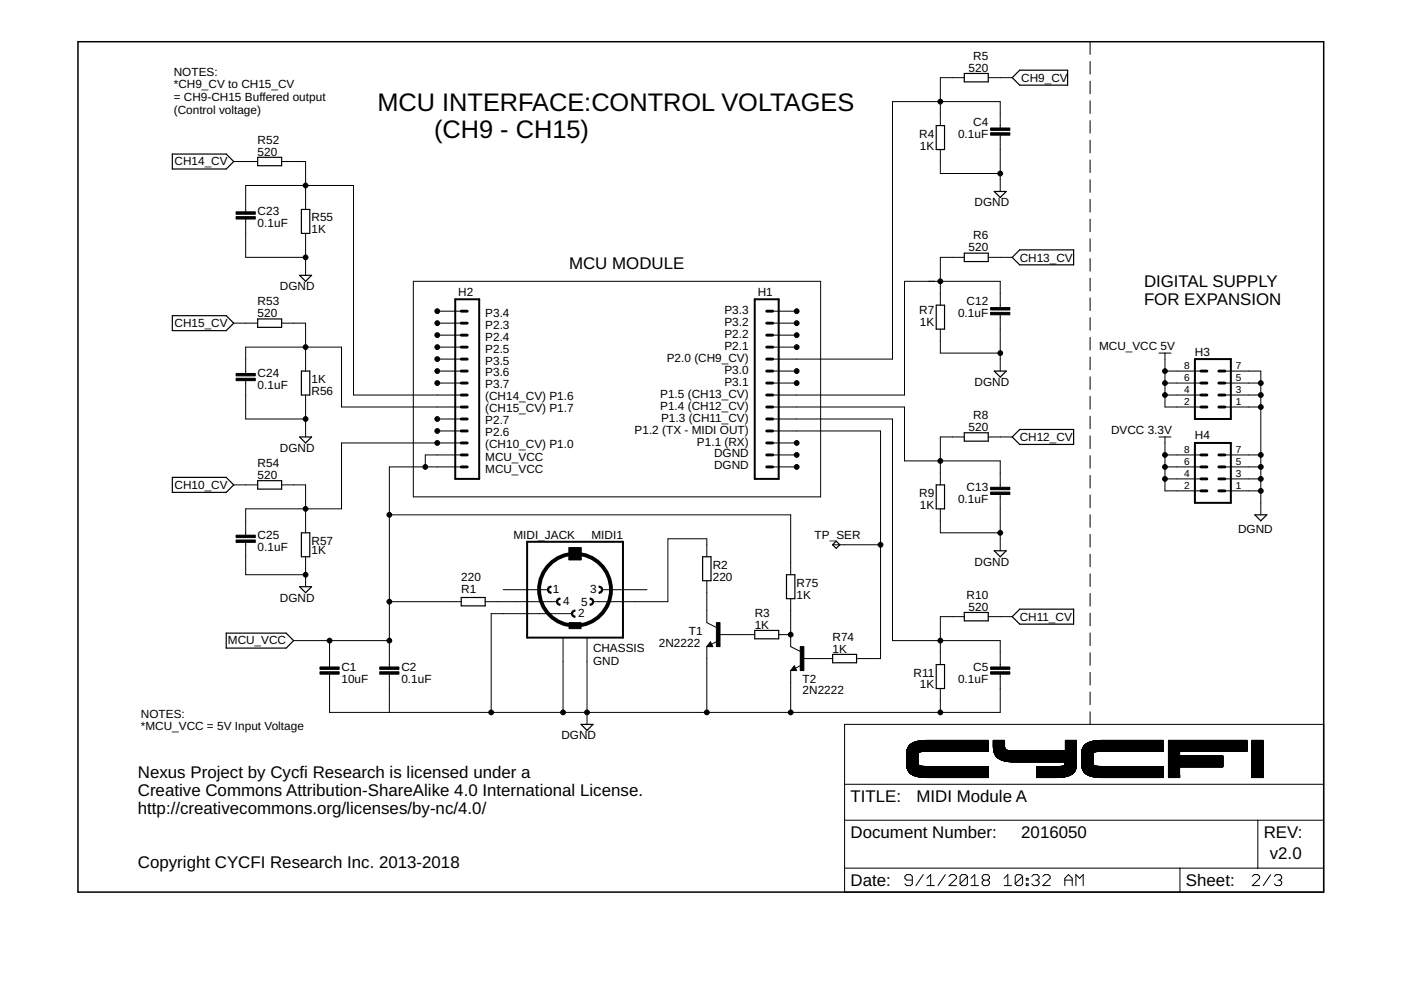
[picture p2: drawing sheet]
<svg xmlns="http://www.w3.org/2000/svg" width="297mm" height="210mm" viewBox="0 0 297 210" stroke-linecap="round" stroke-linejoin="round" font-family="sans-serif">
<g fill="none" stroke="#000" stroke-width=".25">
<path d="M204.4 15.6h5.1v1.8h-5.1zM214.6 16.5l1.6-1.6h10.2v3.2h-10.2zM36.5 32.7h11.5l1.6 1.5-1.6 1.6h-11.5zM54.6 33.4h5.1v1.7h-5.1zM198.5 26.6h1.8v5.1h-1.8zM63.5 58.4h2.6l-1.3 1.2zM63.9 44.4h1.8v5.1h-1.8zM204.4 53.7h5.1v1.8h-5.1zM210.8 40.6h2.5l-1.2 1.3zM214.6 54.6l1.6-1.6h11.4v3.2h-11.4zM36.5 66.9h11.5l1.6 1.6-1.6 1.6h-11.5zM54.6 67.6h5.1v1.8h-5.1z"/>
<path d="M63.9 78.7h1.8v5.1h-1.8zM198.5 64.7h1.8v5.1h-1.8zM210.8 78.7h2.5l-1.2 1.2zM63.5 92.6h2.6l-1.3 1.3zM204.4 91.8h5.1v1.7h-5.1zM214.6 92.6l1.6-1.5h11.4v3.1h-11.4zM36.5 101.2h11.5l1.6 1.6-1.6 1.6h-11.5zM54.6 101.9h5.1v1.8h-5.1zM63.9 113h1.8v5h-1.8zM149 118h1.7v5.1h-1.7zM176.5 115.5l.8-.8 .8 .8-.8 .8zM198.5 102.8h1.8v5.1h-1.8z"/>
<path d="M210.8 116.8h2.5l-1.2 1.2zM266 109.2h2.6l-1.3 1.2zM48 134.2h12.7l1.6 1.6-1.6 1.6h-12.7zM63.5 124.4h2.6l-1.3 1.3zM97.8 126.7h5.1v1.8h-5.1zM150.6 136.6l-.1 .2h.4l-.3-.5-.5 .7h.8M160 133.7h5.1v1.7h-5.1zM166.8 121.9h1.7v5h-1.7zM176.5 138.7h5.1v1.8h-5.1zM204.4 129.9h5.1v1.7h-5.1zM214.6 130.7l1.6-1.5h11.4v3.1h-11.4zM123.2 153.6h2.5l-1.2 1.3z"/>
<path d="M168.4 141.7l-.1 .2h.4l-.3-.5-.5 .6h.8M198.5 140.9h1.8v5.1h-1.8z"/>
</g>
<g fill="none" stroke="#000" stroke-width=".21">
<path d="M204.4 16.5h-5v10.1M209.5 16.5h5.1M231.1 8.8v2.7M231.1 13v2.7M231.1 17.2v2.7M49.6 34.2h5M59.7 34.2h5.1v10.2M199.4 31.7v5.1h12.7M212.1 27.1v-5.6h-22.9v54.6h-25.4M212.1 28.7v11.9M231.1 21.4v2.7M231.1 25.6v2.6"/>
<path d="M231.1 29.7v2.7M231.1 33.9v2.7M231.1 38.1v2.7M52.1 44.9v-5.6h22.9v44.5h22.8M52.1 46.4v8.2h12.7M64.8 49.5v8.9M87.6 59.6h86.4v45.7h-86.4zM204.4 54.6h-5v10.1M209.5 54.6h5.1M231.1 42.3v2.7M231.1 46.5v2.6M231.1 50.6v2.7"/>
<path d="M231.1 54.8v2.7M231.1 59v2.7M49.6 68.5h5M52.1 79.2v-5.6h20.3v12.7h25.4M59.7 68.5h5.1v10.2M92.7 78.7h5.1M92.7 76.1h5.1M92.7 73.6h5.1M92.7 71.1h5.1M92.7 68.5h5.1M92.7 66h5.1M163.8 78.7h5.1"/>
<path d="M163.8 73.6h5.1M163.8 71.1h5.1M163.8 68.5h5.1M163.8 66h5.1M199.4 69.8v5.1h12.7M212.1 65.2v-5.6h-20.3v24.2h-28M212.1 66.7v12M231.1 63.2v2.6M231.1 67.4v2.6M231.1 71.5v2.7M231.1 75.7v2.7M231.1 79.9v2.7"/>
<path d="M245.7 74.9h2.6M247 74.9v11.4h7.6M247 78.7h7.6M259.7 78.7h7.6v30.5M52.1 80.7v8.1h12.7M64.8 83.8v8.8M92.7 91.4h5.1M92.7 88.8h5.1M92.7 81.2h5.1M97.8 99h-15.3v42.4M97.8 96.5h-7.6v2.5M97.8 93.9h-25.4v14h-20.3v5.6"/>
<path d="M163.8 99h5.1M163.8 96.5h5.1M163.8 93.9h5.1M163.8 91.4h22.9v48.2h-5.1M163.8 88.8h25.4v47h22.9v5.6M163.8 86.3h28v11.4h20.3v5.6M163.8 81.2h5.1M204.4 92.6h-5v10.2M209.5 92.6h5.1M231.1 84.1v2.6M231.1 88.2v2.7M231.1 92.4v2.7"/>
<path d="M231.1 96.6v2.7M245.7 92.6h2.6M247 92.6v11.5h7.6M247 99h7.6M247 96.5h7.6M247 83.8h7.6M247 81.2h7.6M259.7 99h7.6M259.7 96.5h7.6M259.7 86.3h7.6M259.7 83.8h7.6M259.7 81.2h7.6"/>
<path d="M49.6 102.8h5M52.1 115v6.9h12.7M59.7 102.8h5.1v10.2M64.8 118v6.4M82.5 109.2h85.1v12.7M120.6 116.1h2.6v2.6h-2.6zM149.9 118v-3.8h-8.3v13.4h-15.9M176.5 115.5h10.2M199.4 107.9v5.1h12.7M212.1 104.8v12M231.1 100.8v2.7M231.1 104.9v2.7"/>
<path d="M231.1 109.1v2.7M231.1 113.3v2.7M231.1 117.5v2.7M247 101.5h7.6M259.7 104.1h7.6M259.7 101.5h7.6M62.3 135.8h20.2M69.9 135.8v5.6M82.5 127.6h15.3M102.9 127.6h15.2M106.7 125h9.5M119.4 135.2v15.8"/>
<path d="M121.3 130.1h-17.2v20.9M124.5 135.2v18.4M127.6 125h9.6M149.9 123.1v8.9l2 1M149.9 137.1v13.9M150.6 136.1l.5 1h-1.2zM152.1 136l-1.2 .6M152.4 134.6h7.6M165.1 134.6h2.5M167.6 126.9v10.2l2.1 1M170.2 139.6h6.3M204.4 130.7h-5v10.2"/>
<path d="M209.5 130.7h5.1M231.1 121.7v2.7M231.1 125.8v2.7M231.1 130v2.7M231.1 134.2v2.7M231.1 138.4v2.7M69.9 142.9v8.1h142.2v-8.1M82.5 142.9v8.1M167.6 142.2v8.8M168.4 141.2l.5 1h-1.3zM169.9 141.1l-1.3 .6M179.1 153.6h101.5v35.5h-101.5z"/>
<path d="M192.2 160h2.4M192.2 159.9h2.4M192.2 159.8h2.5M192.3 159.3h17.2M192.3 159.2h17.2M192.3 159.1h17.2M192.3 159h17.2M192.3 158.9h17.2M192.4 158.9h17.1M192.4 158.8h17.1M192.4 158.7h17.1M192.4 158.6h17.1"/>
<path d="M192.5 158.6h17M192.5 158.5h17M192.6 158.4h16.9M192.6 158.3h16.9M192.7 158.2h16.8M192.7 158.1h16.8M192.8 158.1h16.7M192.8 158h16.7M192.9 158h16.6M193 157.9h16.5M193.1 157.8h16.4M193.2 157.7h16.3"/>
<path d="M193.3 157.6h16.2M193.4 157.6h16.1M193.5 157.5h16M193.7 157.4h15.8M193.8 157.4h15.7M194 157.3h15.5M194.1 157.3h15.4M194.3 157.2h15.2M194.4 157.2h15.1M194.7 159.9h-2.5M194.7 159.7l-2.5 .1M194.7 159.7h-2.5"/>
<path d="M194.7 159.6l-2.5 .1M194.7 157.1h14.8M194.8 159.6h-2.6M194.8 159.5l-2.6 .1M194.9 159.5h-2.7M195 157.1h14.5M195.1 159.4h-2.8M195.4 159.4h-3.1M195.6 157h13.9M196.4 157h13.1M199.4 146v5M209.5 159.3h-17.2"/>
<path d="M210.6 158.4h2.4M210.6 158.3h2.4M210.6 158.2h2.4M210.6 158.1h2.4M210.6 158h2.4M210.6 157.9h2.4M210.6 157.8h2.4M210.6 157.7h2.4M210.6 157.6h2.4M210.6 157.5h2.4M210.6 157.4h2.4M210.6 157.3h2.4"/>
<path d="M210.6 157.2h2.4M210.6 157.1h2.4M210.6 157h2.4M210.6 158.8h2.6M210.6 158.7l2.5 .1M210.6 158.7h2.5M210.6 158.6l2.5 .1M210.6 158.6h2.4M210.6 158.5l2.4 .1M210.6 158.5h2.4M210.7 159h2.7M210.7 158.9l2.7 .1"/>
<path d="M210.7 158.9h2.6M210.7 158.8l2.5 .1M210.7 159.1h3.2M210.7 159l3 .1M210.7 159.2h17.5M210.7 159.3h17.5M210.7 159.4h17.5M210.8 159.5h17.4M210.8 159.4h17.4M210.8 159.6h17.4M210.8 159.7h17.4M210.9 159.8h17.3"/>
<path d="M210.9 159.7h17.3M210.9 159.9h17.3M210.9 160h17.3M211 160h17.2M225.9 159.1h2.3M225.9 159h2.3M225.9 158.9h2.3M225.9 158.8h2.3M225.9 158.7h2.3M225.9 158.6h2.3M225.9 158.5h2.3M225.9 158.4h2.3"/>
<path d="M225.9 158.3h2.3M225.9 158.2h2.3M225.9 158.1h2.3M225.9 158h2.3M225.9 157.9h2.3M225.9 157.8h2.3M225.9 157.7h2.3M225.9 157.6h2.3M225.9 157.5h2.3M225.9 157.4h2.3M225.9 157.3h2.3M225.9 157.2h2.3"/>
<path d="M225.9 157.1h2.3M225.9 157h2.3M229.3 160h2.4M229.3 160h2.5M229.3 159.9h2.5M229.3 159.8h2.5M229.3 159.7h2.5M229.4 159.3h17.2M229.4 159.2h17.2M229.4 159.1h17.2M229.4 159h17.2M229.4 158.9h17.2"/>
<path d="M229.5 158.9h17.1M229.5 158.8h17.1M229.5 158.7h17.1M229.6 158.6h17M229.6 158.5h17M229.7 158.4h16.9M229.7 158.3h16.9M229.8 158.2h16.8M229.8 158.1h16.8M229.9 158.1h16.7M230 158h16.6M230 157.9h16.6"/>
<path d="M230.1 157.9h16.5M230.2 157.8h16.4M230.3 157.8h16.3M230.3 157.7h16.3M230.4 157.6h16.2M230.5 157.6h16.1M230.6 157.5h16M230.7 157.5h15.9M230.8 157.4h15.8M230.9 157.4h15.7M231.1 157.3h15.5M231.1 142.6v2.6"/>
<path d="M231.1 146.7v2.7M231.1 150.9v2.7M231.2 157.3h15.4M231.4 157.2h15.2M231.6 157.2h15M231.8 159.9h-2.5M231.8 159.7h-2.5M231.9 159.6l-2.6 .1M231.9 157.1h14.7M231.9 159.6h-2.6M231.9 159.5l-2.5 .1M232.1 159.5h-2.7"/>
<path d="M232.1 157.1h14.5M232.2 159.4h-2.8M232.5 159.4h-3.1M232.7 157h13.9M233.6 157h13M246.6 159.3h-17.2M247.7 160h2.4M247.7 159.9h2.4M247.7 159.8h2.4M247.7 159.7h2.4M247.7 159.6h2.4M247.7 159.5h2.4"/>
<path d="M247.7 159.4h2.4M247.7 159.3h16.7M247.7 159.2h16.7M247.7 159.1h16.7M247.7 159h16.7M247.7 158.9h16.7M247.7 158.8h16.7M247.7 158.7h16.7M247.7 158.6h16.7M247.7 158.5h16.7M247.7 158.4h16.7M247.7 158.3h16.7"/>
<path d="M247.7 158.2h16.7M247.7 158.1h16.7M247.7 158h16.7M247.7 157.9h16.7M247.7 157.8h16.7M247.7 157.7h16.7M247.7 157.6h16.7M247.7 157.5h16.7M247.7 157.4h16.7M247.7 157.3h16.7M247.7 157.2h16.7M247.7 157.1h16.7"/>
<path d="M247.7 157h16.7M264.4 159.3h-16.7M265.4 160h2.4M265.4 159.9h2.4M265.4 159.8h2.4M265.4 159.7h2.4M265.4 159.6h2.4M265.4 159.5h2.4M265.4 159.4h2.4M265.4 159.3h2.4M265.4 159.2h2.4M265.4 159.1h2.4"/>
<path d="M265.4 159h2.4M265.4 158.9h2.4M265.4 158.8h2.4M265.4 158.7h2.4M265.4 158.6h2.4M265.4 158.5h2.4M265.4 158.4h2.4M265.4 158.3h2.4M265.4 158.2h2.4M265.4 158.1h2.4M265.4 158h2.4M265.4 157.9h2.4"/>
<path d="M265.4 157.8h2.4M265.4 157.7h2.4M265.4 157.6h2.4M265.4 157.5h2.4M265.4 157.4h2.4M265.4 157.3h2.4M265.4 157.2h2.4M265.4 157.1h2.4M265.4 157h2.4M179.1 173.9h101.5M179.1 166.3h101.5M192.2 162.3l2.8 .1"/>
<path d="M192.2 162.3h2.7M192.2 162.2l2.6 .1M192.2 162.2h2.6M192.2 162.1l2.5 .1M192.2 162.1h2.5M192.2 162h2.5M192.2 161.9h2.4M192.2 161.8h2.4M192.2 161.7h2.4M192.2 161.6h2.4M192.2 161.5h2.4M192.2 161.4h2.4"/>
<path d="M192.2 161.3h2.4M192.2 161.2h2.4M192.2 161.1h2.4M192.2 161h2.4M192.2 160.9h2.4M192.2 160.8h2.4M192.2 160.7h2.4M192.2 160.6h2.4M192.2 160.5h2.4M192.2 160.4h2.4M192.2 160.3h2.4M192.2 160.2h2.4"/>
<path d="M192.2 160.1h2.4M192.3 162.5h17.2M192.3 162.5h3.5M192.3 162.4h3.1M192.3 162.7h17.2M192.3 162.6h17.2M192.3 162.8h17.2M192.3 162.9h17.2M192.4 163h17.1M192.4 163.1h17.1M192.4 163.2h17.1M192.5 163.2h17"/>
<path d="M192.5 163.3h17M192.6 163.4h16.9M192.6 163.5h16.9M192.6 163.6h16.9M192.7 163.6h16.8M192.7 163.7h16.8M192.8 163.7h16.7M192.8 163.8h16.7M192.9 163.9h16.6M193 163.9h16.5M193 164h16.5M193.1 164h16.4"/>
<path d="M193.1 164.1h16.4M193.2 164.1h16.3M193.3 164.2h16.2M193.4 164.3h16.1M193.5 164.3h16M193.6 164.4h15.9M193.7 164.4h15.8M193.8 164.5h15.7M194 164.5h15.5M194.1 164.6h15.4M194.3 164.6h15.2M194.5 164.7h15"/>
<path d="M194.6 160.3h-2.4M194.6 160.1h-2.4M194.7 164.7h14.8M195.1 164.8h14.4M195.6 164.8h13.9M211 160.1h17.2M211.1 160.2h17.1M211.2 160.3h17M211.2 160.4h17M211.3 160.4h16.9M211.3 160.5h16.9M211.4 160.5h16.8"/>
<path d="M211.4 160.6h16.8M211.5 160.6h16.7M211.6 160.7h16.6M211.7 160.8h16.5M211.8 160.8h16.4M211.9 160.9h16.3M211.9 161h16.3M212.1 161h16.1M212.1 161.1h16.1M212.3 161.1h15.9M212.4 161.2h15.8M212.6 161.2h15.6"/>
<path d="M212.7 161.3h15.5M212.9 161.3h15.3M213.1 161.4h15.1M213.4 161.4h14.8M213.7 161.5h14.5M214.4 161.5h13.8M219.8 163.5h8.1M219.8 163.4h8.1M219.8 163.2h8.2M219.8 163h8.3M219.8 162.9h8.3M219.8 162.8h8.3"/>
<path d="M219.8 162.7h8.4M219.8 162.6h8.4M224.9 164.8l-5.1 .1M225 162.5h3.2M225.3 162.4h2.9M225.4 164.8h-5.6M225.6 162.4h2.6M225.6 162.3h2.6M225.7 162.3h2.5M225.7 162.2h2.5M225.8 164.7l-6 .1M225.8 162.1h2.4"/>
<path d="M225.8 162h2.4M225.8 161.9h2.4M225.8 161.8h2.4M225.8 161.7h2.4M225.8 161.6h2.4M225.9 164.7h-6.1M226.2 164.6l-6.4 .1M226.4 164.6h-6.6M226.5 164.5h-6.7M226.7 164.5h-6.9M226.8 164.4h-7M226.9 164.4h-7.1"/>
<path d="M227 164.3h-7.2M227.1 164.3h-7.3M227.2 164.2h-7.4M227.2 164.1l-7.4 .1M227.4 164.1h-7.6M227.4 164l-7.6 .1M227.5 164h-7.7M227.5 163.9l-7.7 .1M227.6 163.9h-7.8M227.6 163.8l-7.8 .1M227.7 163.8h-7.9M227.7 163.7h-7.9"/>
<path d="M227.8 163.7h-8M227.8 163.6h-8M227.9 163.6h-8.1M227.9 163.4l-8.1 .1M228 163.3l-8.2 .1M228 163.3h-8.2M228 163.2l-8.2 .1M228 163.1l-8.2 .1M228.1 163.1h-8.3M228.1 163h-8.3M228.1 162.9h-8.3M228.2 162.7l-8.4 .1"/>
<path d="M228.2 162.6h-8.4M228.2 162.5h-8.4M229.3 162.2l2.6 .1M229.3 162.2h2.6M229.3 162.1l2.6 .1M229.3 162.1h2.5M229.3 162l2.5 .1M229.3 162h2.5M229.3 161.9h2.5M229.3 161.8h2.4M229.3 161.7h2.4M229.3 161.6h2.4"/>
<path d="M229.3 161.5h2.4M229.3 161.4h2.4M229.3 161.3h2.4M229.3 161.2h2.4M229.3 161.1h2.4M229.3 161h2.4M229.3 160.9h2.4M229.3 160.8h2.4M229.3 160.7h2.4M229.3 160.6h2.4M229.3 160.5h2.4M229.3 160.4h2.4"/>
<path d="M229.3 160.3h2.4M229.3 160.2h2.4M229.3 160.1h2.4M229.4 162.5h17.2M229.4 162.5h3.5M229.4 162.4h3.1M229.4 162.3l2.7 .1M229.4 162.3h2.6M229.4 162.6h17.2M229.4 162.8h17.2M229.4 162.7h17.2M229.4 162.9h17.2"/>
<path d="M229.5 163h17.1M229.5 162.9h17.1M229.5 163.1h17.1M229.6 163.2h17M229.6 163.3h17M229.7 163.4h16.9M229.7 163.5h16.9M229.7 163.6h16.9M229.8 163.6h16.8M229.8 163.7h16.8M229.9 163.7h16.7M229.9 163.8h16.7"/>
<path d="M230 163.8h16.6M230 163.9h16.6M230.1 163.9h16.5M230.1 164h16.5M230.2 164h16.4M230.3 164.1h16.3M230.4 164.2h16.2M230.5 164.3h16.1M230.6 164.3h16M230.7 164.4h15.9M230.8 164.4h15.8M230.9 164.5h15.7"/>
<path d="M231.1 164.5h15.5M231.2 164.6h15.4M231.4 164.6h15.2M231.6 164.7h15M231.7 160.3h-2.4M231.8 164.7h14.8M232.2 164.8h14.4M232.7 164.8h13.9M247.7 164.8h2.4M247.7 164.7h2.4M247.7 164.6h2.4M247.7 164.5h2.4"/>
<path d="M247.7 164.4h2.4M247.7 164.3h2.4M247.7 164.2h2.4M247.7 164.1h2.4M247.7 164h2.4M247.7 163.9h2.4M247.7 163.8h2.4M247.7 163.7h2.4M247.7 163.6h2.4M247.7 163.5h2.4M247.7 163.4h2.4M247.7 163.3h2.4"/>
<path d="M247.7 163.2h2.4M247.7 163.1h2.4M247.7 163h2.4M247.7 162.9h2.4M247.7 162.8h2.4M247.7 162.7h2.4M247.7 162.6h11.5M247.7 162.5h11.5M247.7 162.4h11.5M247.7 162.3h11.5M247.7 162.2h11.5M247.7 162.1h11.5"/>
<path d="M247.7 162h11.5M247.7 161.9h11.5M247.7 161.8h11.5M247.7 161.7h11.5M247.7 161.6h11.5M247.7 161.5h11.5M247.7 161.4h11.5M247.7 161.3h11.5M247.7 161.2h11.5M247.7 161.1h11.5M247.7 161h11.5M247.7 160.9h11.5"/>
<path d="M247.7 160.8h11.5M247.7 160.7h11.5M247.7 160.6h11.5M247.7 160.5h11.5M247.7 160.4h11.5M247.7 160.3h11.5M247.7 160.2l11.5 .1M247.7 160.2h2.4M247.7 160.1h2.4M265.4 164.8h2.4M265.4 164.7h2.4M265.4 164.6h2.4"/>
<path d="M265.4 164.5h2.4M265.4 164.4h2.4M265.4 164.3h2.4M265.4 164.2h2.4M265.4 164.1h2.4M265.4 164h2.4M265.4 163.9h2.4M265.4 163.8h2.4M265.4 163.7h2.4M265.4 163.6h2.4M265.4 163.5h2.4M265.4 163.4h2.4"/>
<path d="M265.4 163.3h2.4M265.4 163.2h2.4M265.4 163.1h2.4M265.4 163h2.4M265.4 162.9h2.4M265.4 162.8h2.4M265.4 162.7h2.4M265.4 162.6h2.4M265.4 162.5h2.4M265.4 162.4h2.4M265.4 162.3h2.4M265.4 162.2h2.4"/>
<path d="M265.4 162.1h2.4M265.4 162h2.4M265.4 161.9h2.4M265.4 161.8h2.4M265.4 161.7h2.4M265.4 161.6h2.4M265.4 161.5h2.4M265.4 161.4h2.4M265.4 161.3h2.4M265.4 161.2h2.4M265.4 161.1h2.4M265.4 161h2.4"/>
<path d="M265.4 160.9h2.4M265.4 160.8h2.4M265.4 160.7h2.4M265.4 160.6h2.4M265.4 160.5h2.4M265.4 160.4h2.4M265.4 160.3h2.4M265.4 160.2h2.4M265.4 160.1h2.4M266.7 173.9v10.2M179.1 184.1h101.5M193.4 186.6h-1.1l-.4-.4v-.4l.4-.4h.7l.4 .4v1.6l-.4 .4h-.7l-.4-.4"/>
<path d="M195.7 185.4l-1.5 2.4M196.5 187.8h1.6M196.5 186.2l.8-.8v2.4M200.4 185.4l-1.5 2.4M201.2 185.8l.4-.4h.8l.4 .4v.4l-1.6 1.6h1.6M205.1 185.8v1.6l-.4 .4h-.8l-.3-.4M205.1 185.8l-.4-.4h-.8l-.3 .4v1.6M205.1 185.8l-1.5 1.6M205.9 187.8h1.6M205.9 186.2l.8-.8v2.4M208.6 186.6l-.4 .4v.4l.4 .4h.8l.4-.4v-.4l-.4-.4M208.6 186.6l-.4-.4v-.4l.4-.4h.8l.4 .4v.4l-.4 .4"/>
<path d="M208.6 186.6h.8M212.9 187.8h1.6M212.9 186.2l.8-.8v2.4M216.8 185.8v1.6l-.4 .4h-.8l-.4-.4M216.8 185.8l-.4-.4h-.8l-.4 .4v1.6M216.8 185.8l-1.6 1.6M217.6 187.4h.4v.4h-.4zM217.6 186.2h.4v.4h-.4zM218.8 185.8l.3-.4h.8l.4 .4v.4l-.4 .4M219.5 186.6h.4M219.9 186.6l.4 .4v.4l-.4 .4h-.8l-.3-.4M221.1 185.8l.4-.4h.8l.4 .4v.4l-1.6 1.6h1.6"/>
<path d="M225.8 186.6h1.5M225.8 187.8v-1.6l.7-.8 .8 .8v1.6M228.1 187.8v-2.4l.8 .8 .8-.8v2.4M250.2 184.1v5M265.5 185.8l.4-.4h.8l.4 .4v.4l-1.6 1.6h1.6M269.4 185.4l-1.6 2.4M270.2 185.8l.4-.4h.8l.3 .4v.4l-.3 .4M271 186.6h.4M271.4 186.6l.3 .4v.4l-.3 .4h-.8l-.4-.4"/>
</g>
<path d="M16.5 8.8h264.1v180.3h-264.1z" fill="none" stroke="#000" stroke-width=".32"/>
<g fill="#000" stroke="#000" stroke-width=".21">
<path d="M210 28.2h4.1v.5h-4.1zM210 27.1h4.1v.5h-4.1zM50.1 45.9h4v.5h-4zM50.1 44.9h4v.5h-4zM50.1 79.2h4v.5h-4zM210 66.2h4.1v.5h-4.1zM210 65.2h4.1v.5h-4.1zM50.1 80.2h4v.5h-4zM50.1 114.5h4v.5h-4zM50.1 113.5h4v.5h-4zM120.6 116.1h2.6v2.6h-2.6zM210 104.3h4.1v.5h-4.1z"/>
<path d="M210 103.3h4.1v.5h-4.1zM120.6 132h2.6v1.3h-2.6zM151.9 132h.8v5.1h-.8zM169.7 137.1h.7v5.1h-.7zM67.8 142.4h4.1v.5h-4.1zM67.8 141.4h4.1v.5h-4.1zM80.5 142.4h4.1v.5h-4.1zM80.5 141.4h4.1v.5h-4.1zM210 142.4h4.1v.5h-4.1zM210 141.4h4.1v.5h-4.1z"/>
</g>
<g fill="#000" stroke="#000" stroke-width=".21">
<path d="M116.3 124.5l.5-.2v.2a.51 .51 0 0 0-.5 .5 .51 .51 0 0 0 .5 .5v.3a.78 .78 0 0 1-.7-.5 .78 .78 0 0 1 .2-.8z" fill-rule="evenodd"/>
<path d="M118.2 127l.5-.2v.3a.51 .51 0 0 0-.4 .5 .51 .51 0 0 0 .4 .5v.2a.78 .78 0 0 1-.7-.4 .78 .78 0 0 1 .2-.9z" fill-rule="evenodd"/>
<path d="M121.4 129.6l.5-.3v.3a.51 .51 0 0 0-.5 .5 .51 .51 0 0 0 .5 .5v.3a.78 .78 0 0 1-.7-.5 .78 .78 0 0 1 .2-.8z" fill-rule="evenodd"/>
<path d="M125.1 126.8a.76 .76 0 0 1 .8 .8 .76 .76 0 0 1-.8 .7v-.2a.51 .51 0 0 0 .5-.5 .51 .51 0 0 0-.5-.5z" fill-rule="evenodd"/>
<path d="M127 124.3a.76 .76 0 0 1 .8 .7 .76 .76 0 0 1-.8 .8v-.3a.51 .51 0 0 0 .5-.5 .51 .51 0 0 0-.5-.5z" fill-rule="evenodd"/>
<circle cx="64.8" cy="39.3" r=".51"/>
<circle cx="199.4" cy="21.5" r=".51"/>
<circle cx="212.1" cy="36.8" r=".51"/>
<circle cx="64.8" cy="54.6" r=".51"/>
<circle cx="199.4" cy="59.6" r=".51"/>
<circle cx="64.8" cy="73.6" r=".51"/>
<circle cx="92.7" cy="78.7" r=".51"/>
<circle cx="92.7" cy="76.1" r=".51"/>
<circle cx="92.7" cy="73.6" r=".51"/>
<circle cx="92.7" cy="68.5" r=".51"/>
<circle cx="92.7" cy="71.1" r=".51"/>
<circle cx="92.7" cy="66" r=".51"/>
<circle cx="168.9" cy="78.7" r=".51"/>
<circle cx="168.9" cy="71.1" r=".51"/>
<circle cx="168.9" cy="68.5" r=".51"/>
<circle cx="168.9" cy="73.6" r=".51"/>
<circle cx="168.9" cy="66" r=".51"/>
<circle cx="212.1" cy="74.9" r=".51"/>
<circle cx="247" cy="78.7" r=".51"/>
<circle cx="64.8" cy="88.8" r=".51"/>
<circle cx="90.2" cy="99" r=".51"/>
<circle cx="92.7" cy="93.9" r=".51"/>
<circle cx="92.7" cy="91.4" r=".51"/>
<circle cx="92.7" cy="81.2" r=".51"/>
<circle cx="92.7" cy="88.8" r=".51"/>
<circle cx="168.9" cy="96.5" r=".51"/>
<circle cx="168.9" cy="81.2" r=".51"/>
<circle cx="168.9" cy="93.9" r=".51"/>
<circle cx="168.9" cy="99" r=".51"/>
<circle cx="199.4" cy="97.7" r=".51"/>
<circle cx="247" cy="81.2" r=".51"/>
<circle cx="247" cy="96.5" r=".51"/>
<circle cx="247" cy="99" r=".51"/>
<circle cx="247" cy="83.8" r=".51"/>
<circle cx="267.3" cy="81.2" r=".51"/>
<circle cx="267.3" cy="83.8" r=".51"/>
<circle cx="267.3" cy="96.5" r=".51"/>
<circle cx="267.3" cy="99" r=".51"/>
<circle cx="267.3" cy="86.3" r=".51"/>
<circle cx="64.8" cy="107.9" r=".51"/>
<circle cx="82.5" cy="109.2" r=".51"/>
<circle cx="186.7" cy="115.5" r=".51"/>
<circle cx="212.1" cy="113" r=".51"/>
<circle cx="247" cy="101.5" r=".51"/>
<circle cx="267.3" cy="104.1" r=".51"/>
<circle cx="267.3" cy="101.5" r=".51"/>
<circle cx="64.8" cy="121.9" r=".51"/>
<circle cx="69.9" cy="135.8" r=".51"/>
<circle cx="82.5" cy="135.8" r=".51"/>
<circle cx="82.5" cy="127.6" r=".51"/>
<circle cx="167.6" cy="134.6" r=".51"/>
<circle cx="199.4" cy="135.8" r=".51"/>
<circle cx="104.1" cy="151" r=".51"/>
<circle cx="119.4" cy="151" r=".51"/>
<circle cx="124.5" cy="151" r=".51"/>
<circle cx="149.9" cy="151" r=".51"/>
<circle cx="167.6" cy="151" r=".51"/>
<circle cx="199.4" cy="151" r=".51"/>
</g>
<path d="M96.5 63.5h5.1v38h-5.1zM160 63.5h5.1v38h-5.1zM253.3 76.1h7.7v12.7h-7.7zM253.3 93.9h7.7v12.7h-7.7zM111.8 114.9h20.3v20.3h-20.3z" fill="none" stroke="#000" stroke-width=".42"/>
<circle cx="121.9" cy="125" r="7.6" fill="none" stroke="#000" stroke-width=".83"/>
<g fill="none" stroke="#000" stroke-width=".61">
<path d="M97.8 76.1h1.3M97.8 78.7h1.3M97.8 68.5h1.3M97.8 71.1h1.3M97.8 73.6h1.3M97.8 66h1.3M162.6 76.1h1.2M162.6 78.7h1.2M162.6 68.5h1.2M162.6 71.1h1.2M162.6 73.6h1.2M162.6 66h1.2"/>
<path d="M254.6 78.7h1.3M258.4 78.7h1.3M97.8 93.9h1.3M97.8 96.5h1.3M97.8 99h1.3M97.8 88.8h1.3M97.8 91.4h1.3M97.8 81.2h1.3M97.8 83.8h1.3M97.8 86.3h1.3M162.6 93.9h1.2M162.6 96.5h1.2"/>
<path d="M162.6 99h1.2M162.6 88.8h1.2M162.6 91.4h1.2M162.6 81.2h1.2M162.6 83.8h1.2M162.6 86.3h1.2M254.6 96.5h1.3M254.6 99h1.3M254.6 81.2h1.3M254.6 83.8h1.3M254.6 86.3h1.3M258.4 96.5h1.3"/>
<path d="M258.4 99h1.3M258.4 81.2h1.3M258.4 83.8h1.3M258.4 86.3h1.3M254.6 101.5h1.3M254.6 104.1h1.3M258.4 101.5h1.3M258.4 104.1h1.3"/>
</g>
<g font-size="5.4">
<text x="80" y="23.5">MCU INTERFACE:CONTROL VOLTAGES</text>
<text x="92" y="29.2">(CH9 - CH15)</text>
</g>
<g font-size="3.6">
<text x="120.7" y="57.1">MCU MODULE</text>
<text x="242.6" y="60.9">DIGITAL SUPPLY</text>
<text x="242.6" y="64.7">FOR EXPANSION</text>
<text x="29.2" y="165">Nexus Project by Cycfi Research is licensed under a</text>
<text x="29.2" y="168.8">Creative Commons Attribution-ShareAlike 4.0 International License.</text>
<text x="29.2" y="172.6">http://creativecommons.org/licenses/by-nc/4.0/</text>
<text x="180.3" y="170.1">TITLE:</text>
<text x="194.3" y="170.1">MIDI Module A</text>
<text x="180.3" y="177.7">Document Number:</text>
<text x="216.5" y="177.7">2016050</text>
<text x="267.9" y="177.7">REV:</text>
<text x="29.2" y="184.1">Copyright CYCFI Research Inc. 2013-2018</text>
<text x="269.2" y="182.2">v2.0</text>
<text x="180.3" y="187.9">Date:</text>
<text x="251.4" y="187.9">Sheet:</text>
</g>
<g font-size="2.5">
<text x="36.8" y="16.1">NOTES:</text>
<text x="205.3" y="15.2">520</text>
<text x="206.3" y="12.7">R5</text>
<text x="216.5" y="17.4">CH9_CV</text>
<text x="36.8" y="18.8">*CH9_CV to CH15_CV</text>
<text x="36.8" y="21.4">= CH9-CH15 Buffered output</text>
<text x="36.8" y="24.1">(Control voltage)</text>
<text x="194.9" y="29.2">R4</text>
<text x="203.1" y="29.2">0.1uF</text>
<text x="206.3" y="26.6">C4</text>
<text x="37" y="35.1">CH14_CV</text>
<text x="54.6" y="33">520</text>
<text x="54.6" y="30.4">R52</text>
<text x="195" y="31.7">1K</text>
<text x="54.6" y="45.7">C23</text>
<text x="66.1" y="46.9">R55</text>
<text x="206.6" y="43.8">DGND</text>
<text x="54.6" y="48.2">0.1uF</text>
<text x="66.1" y="49.5">1K</text>
<text x="205.3" y="53.3">520</text>
<text x="206.3" y="50.8">R6</text>
<text x="216.2" y="55.5">CH13_CV</text>
<text x="54.6" y="64.7">R53</text>
<text x="59.3" y="61.5">DGND</text>
<text x="97.2" y="62.8">H2</text>
<text x="160.7" y="62.8">H1</text>
<text x="204.9" y="64.7">C12</text>
<text x="37" y="69.4">CH15_CV</text>
<text x="54.6" y="67.3">520</text>
<text x="102.9" y="67.1">P3.4</text>
<text x="102.9" y="69.7">P2.3</text>
<text x="153.6" y="66.6">P3.3</text>
<text x="153.6" y="69.2">P3.2</text>
<text x="153.6" y="71.7">P2.2</text>
<text x="194.9" y="66.6">R7</text>
<text x="195" y="69.2">1K</text>
<text x="203.1" y="67.3">0.1uF</text>
<text x="102.9" y="72.2">P2.4</text>
<text x="102.9" y="74.7">P2.5</text>
<text x="102.9" y="77.3">P3.5</text>
<text x="141.4" y="76.8">P2.0 (CH9_CV)</text>
<text x="153.6" y="74.2">P2.1</text>
<text x="233" y="74.2">MCU_VCC 5V</text>
<text x="253.3" y="75.4">H3</text>
<text x="54.6" y="82.5">0.1uF</text>
<text x="54.6" y="80">C24</text>
<text x="66.1" y="81.2">1K</text>
<text x="66.1" y="83.8">R56</text>
<text x="102.9" y="79.8">P3.6</text>
<text x="102.9" y="82.4">P3.7</text>
<text x="153.6" y="79.3">P3.0</text>
<text x="153.6" y="81.9">P3.1</text>
<text x="206.6" y="81.9">DGND</text>
<text x="102.9" y="84.9">(CH14_CV) P1.6</text>
<text x="102.9" y="87.4">(CH15_CV) P1.7</text>
<text x="102.9" y="90">P2.7</text>
<text x="140" y="84.4">P1.5 (CH13_CV)</text>
<text x="140" y="86.9">P1.4 (CH12_CV)</text>
<text x="140.2" y="89.5">P1.3 (CH11_CV)</text>
<text x="206.3" y="88.8">R8</text>
<text x="59.3" y="95.8">DGND</text>
<text x="102.9" y="92.5">P2.6</text>
<text x="102.9" y="95.1">(CH10_CV) P1.0</text>
<text x="134.5" y="92">P1.2 (TX - MIDI OUT)</text>
<text x="147.8" y="94.6">P1.1 (RX)</text>
<text x="205.3" y="91.4">520</text>
<text x="216.2" y="93.6">CH12_CV</text>
<text x="235.6" y="92">DVCC 3.3V</text>
<text x="253.3" y="93.2">H4</text>
<text x="54.6" y="101.5">520</text>
<text x="54.6" y="99">R54</text>
<text x="102.9" y="97.7">MCU_VCC</text>
<text x="102.9" y="100.3">MCU_VCC</text>
<text x="151.4" y="99.5">DGND</text>
<text x="151.4" y="97">DGND</text>
<text x="37" y="103.6">CH10_CV</text>
<text x="194.9" y="105.3">R9</text>
<text x="195" y="107.9">1K</text>
<text x="203.1" y="106.6">0.1uF</text>
<text x="204.9" y="104.1">C13</text>
<text x="262.5" y="113">DGND</text>
<text x="54.6" y="116.8">0.1uF</text>
<text x="54.6" y="114.2">C25</text>
<text x="66.1" y="117.5">1K</text>
<text x="66.1" y="115.5">R57</text>
<text x="108.9" y="114.2">MIDI_JACK</text>
<text x="125.4" y="114.2">MIDI1</text>
<text x="172.7" y="114.2">TP_SER</text>
<text x="206.6" y="119.9">DGND</text>
<text x="97.8" y="123.1">220</text>
<text x="97.8" y="125.7">R1</text>
<text x="117.2" y="125.8">1</text>
<text x="125.1" y="125.8">3</text>
<text x="151.1" y="123.1">220</text>
<text x="151.1" y="120.6">R2</text>
<text x="168.9" y="124.4">R75</text>
<text x="59.3" y="127.6">DGND</text>
<text x="119.4" y="128.3">4</text>
<text x="122.6" y="130.9">2</text>
<text x="123.2" y="128.5">5</text>
<text x="160" y="130.7">R3</text>
<text x="168.9" y="126.9">1K</text>
<text x="204.9" y="126.9">R10</text>
<text x="205.3" y="129.5">520</text>
<text x="216.2" y="131.7">CH11_CV</text>
<text x="48.3" y="136.6">MCU_VCC</text>
<text x="139.7" y="137.1">2N2222</text>
<text x="146" y="134.5">T1</text>
<text x="160" y="133.3">1K</text>
<text x="176.5" y="135.8">R74</text>
<text x="72.4" y="142.2">C1</text>
<text x="85.1" y="142.2">C2</text>
<text x="125.7" y="138.2">CHASSIS</text>
<text x="125.7" y="140.9">GND</text>
<text x="176.5" y="138.4">1K</text>
<text x="193.7" y="143.4">R11</text>
<text x="206.3" y="142.2">C5</text>
<text x="72.4" y="144.7">10uF</text>
<text x="85.1" y="144.7">0.1uF</text>
<text x="170.2" y="147.2">2N2222</text>
<text x="170.2" y="144.7">T2</text>
<text x="195" y="146">1K</text>
<text x="203.1" y="144.7">0.1uF</text>
<text x="29.9" y="152.2">NOTES:</text>
<text x="29.9" y="154.9">*MCU_VCC = 5V Input Voltage</text>
<text x="119" y="156.8">DGND</text>
</g>
<g font-size="2.1">
<text x="251.1" y="83.4">4</text>
<text x="251.1" y="80.9">6</text>
<text x="251.1" y="78.3">8</text>
<text x="262" y="83.4">3</text>
<text x="262" y="80.9">5</text>
<text x="262" y="78.3">7</text>
<text x="251.1" y="85.9">2</text>
<text x="262" y="85.9">1</text>
<text x="251.1" y="101.2">4</text>
<text x="251.1" y="98.6">6</text>
<text x="251.1" y="96.1">8</text>
<text x="262" y="101.2">3</text>
<text x="262" y="98.6">5</text>
<text x="262" y="96.1">7</text>
<text x="251.1" y="103.7">2</text>
<text x="262" y="103.7">1</text>
</g>
</svg>
